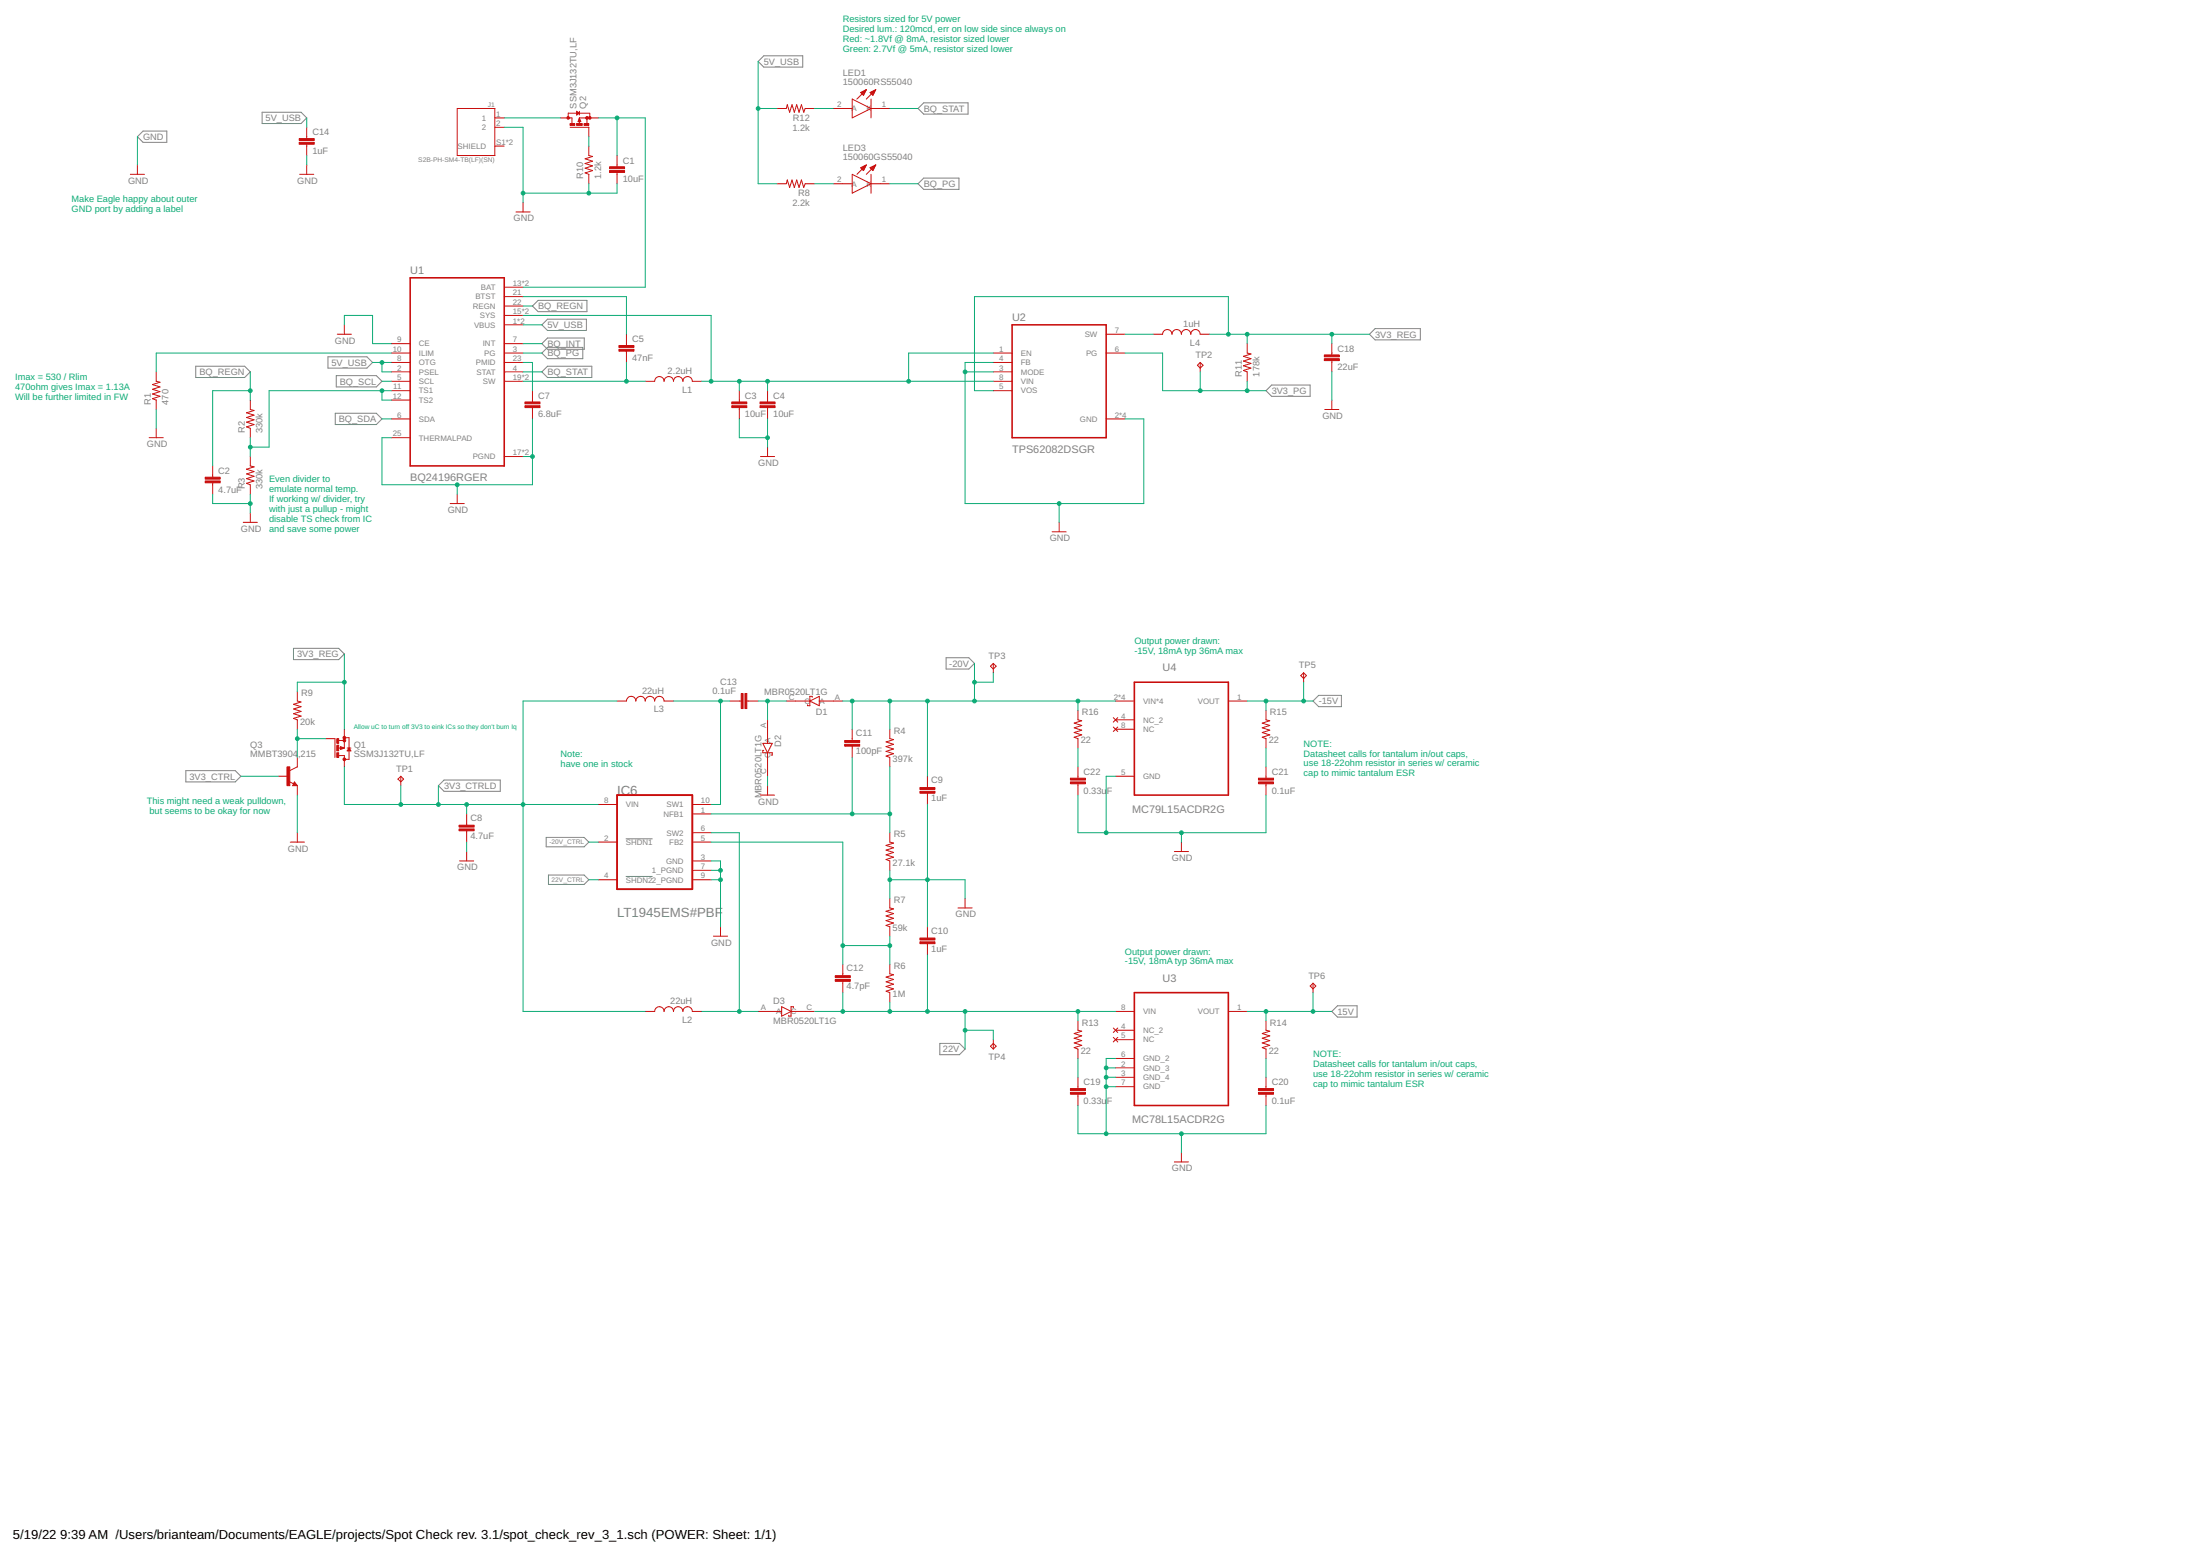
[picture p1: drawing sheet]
<svg xmlns="http://www.w3.org/2000/svg" width="594mm" height="420mm" viewBox="0 0 594 420" stroke-linecap="round" stroke-linejoin="round" font-family="sans-serif">
<g fill="none" stroke="#808080" stroke-width=".27">
<path d="M204.7 16.6l1.5-1.5h10.6v3h-10.6zM37.1 36.9l1.5-1.5h6.4v3h-6.4zM70.8 30.3h10.5l1.5 1.5-1.5 1.6h-10.5zM247.9 29.3l1.5-1.5h12v3h-12zM247.9 49.6l1.5-1.5h9.6v3h-9.6zM52.9 98.9h13.2l1.5 1.5-1.5 1.5h-13.2zM88.6 96.4h10.5l1.5 1.5-1.5 1.5h-10.5zM143.8 82.6l1.5-1.5h13.2v3.1h-13.2zM146.3 92.8l1.5-1.5h10v3h-10zM146.3 87.7l1.5-1.5h10.5v3h-10.5zM146.3 95.3l1.5-1.5h9.6v3.1h-9.6zM369.8 90.3l1.5-1.6h12.2v3.1h-12.2z"/>
<path d="M90.5 111.6h11.1l1.5 1.5-1.5 1.5h-11.1zM90.8 101.4h10.8l1.5 1.6-1.5 1.5h-10.8zM146.3 100.4l1.5-1.5h12v3h-12zM341.9 105.5l1.5-1.5h10.4v3h-10.4zM79.2 175.1h12.3l1.5 1.5-1.5 1.5h-12.3zM255.5 177.6h6.1l1.5 1.5-1.5 1.6h-6.1zM354.6 189.3l1.5-1.5h6.1v3h-6.1zM50.2 208.1h13.3l1.5 1.5-1.5 1.5h-13.3zM119.9 210.6h15.2v3.1h-15.2l-1.5-1.5zM147.5 226.1h10.2l1.3 1.3-1.3 1.3h-10.2zM148.1 236.3h9.6l1.3 1.3-1.3 1.2h-9.6zM169 226.5h7.2"/>
<path d="M169 236.7h7.2M359.6 273.1l1.6-1.5h5.3v3h-5.3zM253.8 281.7h5.3l1.5 1.6-1.5 1.5h-5.3z"/>
</g>
<path d="M110.8 75h25.4v50.8h-25.4zM273.3 87.7h25.4v30.5h-25.4zM306.3 184.2h25.4v30.5h-25.4zM306.3 268h25.4v30.5h-25.4z" fill="none" stroke="#c90d0c" stroke-width=".42"/>
<g fill="none" stroke="#c90d0c" stroke-width=".27">
<path d="M82.8 34.4v3M82.8 38.9v3.1M123.5 29.3h10.1v12.7h-10.1zM133.6 31.8h2.6M133.6 34.4h2.6M133.6 39.5h2.6M151.4 31.8h3.1v1.6M153.4 31.8v-1.2h5.9v1.2M153.9 34.4h5.1v2.5M155.7 30.1l.8 .5-.8 .5zM155.9 30.3l.3 .3-.3 .2zM156.5 31.8l.3 1.1h-.7z"/>
<path d="M156.5 31.8h5M156.5 30.1v1M156.5 31.8v1.6M156.5 32.2l-.2 .5h.3l-.1-.4M158.5 31.8v1.6M159 39.5v2.5l1 .2-2 .7 2 .6-2 .7 2 .6-2 .6 2 .7-2 .6 1 .4v2.5M209.8 29.3h2.5l.3-1 .6 2 .7-2 .6 2 .6-2 .7 2 .6-2 .6 2 .4-1h2.6M225 29.3h5.1M230.1 26.8l5.1 2.5-5.1 2.5zM232.4 25l1.5-.8-.7 1.5zM232.5 25h1.1M232.6 25.2h.9"/>
<path d="M232.8 25.4h.5M232.9 24.7h.8M233 25.6h.2M233.4 24.5h.4M233.8 24.3h.1M233.9 24.2l-2.5 2.6M234.9 25l1.6-.8-.8 1.5zM235 25h1.1M235.1 25.2h.9M235.2 26.8v5M235.2 29.3h5.1M235.4 25.4h.5"/>
<path d="M235.5 24.7h.7M235.6 25.6h.2M235.9 24.5h.4M236.3 24.3h.2M236.5 24.2l-2.6 2.6M35.2 47.1h3.8M37.1 44.5v2.6M80.9 47.1h3.8M82.8 44.5v2.6M139.3 57.2h3.9M141.2 54.7v2.5M166.6 42v3"/>
<path d="M166.6 46.6v3M209.8 49.6h2.5l.3-1 .6 2 .7-2 .6 2 .6-2 .7 2 .6-2 .6 2 .4-1h2.6M225 49.6h5.1M230.1 47.1l5.1 2.5-5.1 2.6zM232.4 45.3l1.5-.8-.7 1.6zM232.5 45.4h1M232.7 45.2h.9M232.7 45.6h.7M233 45.8h.3M233.1 45h.6M233.6 44.7h.2M233.9 44.5l-2.5 2.6"/>
<path d="M234.9 45.3l1.6-.8-.8 1.6zM235.1 45.4h1M235.2 47.1v5.1M235.2 49.6h5.1M235.2 45.2h1M235.3 45.6h.6M235.5 45.8h.3M235.6 45h.7M236.1 44.7h.3M236.5 44.5l-2.6 2.6M136.2 77.6h5M91.1 90.3h3.8"/>
<path d="M93 87.7v2.6M105.7 92.8h5.1M105.7 95.3h5.1M105.7 97.9h5.1M136.2 92.8h5M136.2 95.3h5M136.2 97.9h5M136.2 80.1h5M136.2 82.6h5M136.2 85.2h5M136.2 87.7h5M169.2 90.3v3"/>
<path d="M169.2 94.8v3.1M268.2 95.3h5.1M268.2 97.9h5.1M298.7 95.3h5.1M298.7 90.3h5.1M311.4 90.3h2.5a1.27 1.27 0 0 1 1.3-1.3 1.27 1.27 0 0 1 1.3 1.3 1.27 1.27 0 0 1 1.3-1.3 1.27 1.27 0 0 1 1.2 1.3 1.27 1.27 0 0 1 1.3-1.3 1.27 1.27 0 0 1 1.3 1.3 1.27 1.27 0 0 1 1.2-1.3 1.27 1.27 0 0 1 1.3 1.3h2.5M323.3 98.6l.8-.7 .8 .7-.8 .8zM324.1 97.9v2.5M336.8 92.8v2.5l1 .3-2 .6 2 .7-2 .6 2 .6-2 .7 2 .6-2 .6 1 .4v2.6M359.6 92.8v3M359.6 97.4v3M40.3 118.2h3.8"/>
<path d="M42.2 100.4v2.6l1 .2-2 .6 2 .7-2 .6 2 .6-2 .7 2 .6-2 .7 1 .3v2.6M42.2 115.7v2.5M67.6 108v2.6l1 .2-2 .7 2 .6-2 .6 2 .7-2 .6 2 .6-2 .7 1 .4v2.5M105.7 100.4h5.1M105.7 103h5.1M105.7 105.5h5.1M105.7 108h5.1M105.7 113.1h5.1M105.7 118.2h5.1M136.2 100.4h5M136.2 103h5M143.8 105.5v3"/>
<path d="M143.8 110.1v3M174.2 103h2.6a1.27 1.27 0 0 1 1.3-1.3 1.27 1.27 0 0 1 1.2 1.3 1.27 1.27 0 0 1 1.3-1.3 1.27 1.27 0 0 1 1.3 1.3 1.27 1.27 0 0 1 1.2-1.3 1.27 1.27 0 0 1 1.3 1.3 1.27 1.27 0 0 1 1.3-1.3 1.27 1.27 0 0 1 1.2 1.3h2.6M199.6 105.5v3M199.6 110.1v3M207.3 105.5v3M207.3 110.1v3M268.2 100.4h5.1M268.2 103h5.1M268.2 105.5h5.1M298.7 113.1h5.1M357.7 110.6h3.8M359.6 108v2.6"/>
<path d="M57.4 125.8v3.1M57.4 130.4v3M67.6 123.3v2.5l1 .3-2 .6 2 .6-2 .7 2 .6-2 .6 2 .7-2 .6 1 .4v2.5M67.6 138.5v2.6M121.6 136h3.8M123.5 133.4v2.6M136.2 123.3h5M205.4 123.3h3.8M207.3 120.7v2.6M65.7 141.1h3.8M284.1 143.6h3.8M286 141.1v2.5"/>
<path d="M267.5 179.9l.7-.8 .8 .8-.8 .8zM268.2 179.1v2.6M80.3 186.8v2.5l1 .2-2 .7 2 .6-2 .7 2 .6-2 .6 2 .7-2 .6 1 .4v2.5M87.9 199.5h2.5v5M91.5 200h1.5M93 196.9v5.1M93 199.2h1.3v5.8h-1.3M166.6 189.3h2.6a1.27 1.27 0 0 1 1.2-1.3 1.27 1.27 0 0 1 1.3 1.3 1.27 1.27 0 0 1 1.3-1.3 1.27 1.27 0 0 1 1.2 1.3 1.27 1.27 0 0 1 1.3-1.3 1.27 1.27 0 0 1 1.3 1.3 1.27 1.27 0 0 1 1.3-1.3 1.27 1.27 0 0 1 1.2 1.3h2.6M197.1 189.3h3.1M201.7 189.3h3M207.3 194.4v6.3M212.3 189.3h6.4"/>
<path d="M218.7 189.3l2.5-1.3v2.6zM219.3 188.3v-.3h-.6v2.6h-.6v-.3M221.2 189.3h6.4M230.1 196.9v3.1M240.3 196.9v2.6l1 .2-2 .6 2 .7-2 .6 2 .6-2 .7 2 .6-2 .7 1 .3v2.6M291.1 191.8v2.6l1 .2-2 .7 2 .6-2 .6 2 .7-2 .6 2 .6-2 .7 1 .4v2.5M300.6 193.8l1.2 1.2M300.6 196.3l1.2 1.2M301.2 189.3h5.1M301.2 194.4h5.1M301.2 196.9h5.1M301.8 193.8l-1.2 1.2"/>
<path d="M301.8 196.3l-1.2 1.2M331.7 189.3h5.1M341.9 191.8v2.6l1 .2-2.1 .7 2.1 .6-2.1 .6 2.1 .7-2.1 .6 2.1 .6-2.1 .7 1.1 .4v2.5M351.3 182.4l.7-.7 .8 .7-.8 .8zM352 181.7v2.5M75.2 209.6h2.5M78.1 211l1.2 .7M79.5 211.1l.8 1.1h-1.3zM79.5 211.6l.2 .3h-.4l.2-.5 .5 .6h-.7M80.3 204.5v2.6l-2 1M80.3 212.2v2.5M91.5 204h1.5v3.1"/>
<path d="M91.5 202h1.5M92 201.6l1 .4-1 .4zM92.5 202l-.4-.1v.2l.5-.1M93.7 202h1.1M94.3 202.2l.2 .4h-.5zM94.3 202l.5 .8h-1.1zM107.5 210.4l.7-.8 .8 .8-.8 .7zM108.2 209.6v2.6M126 219.8v3M161.5 217.2h5.1M166.6 217.2v.1M186.9 217.2l.1 .1"/>
<path d="M186.9 217.2h5.1M192 219.8h-5M205.4 214.7h3.8M206 200.7h2.5l-1.2 2.6zM206.2 202.6h-.2v.7h2.5v.6h-.2M207.3 203.3v6.3M207.3 212.2v2.5M230.1 201.5v3M250.4 209.6v3.1M250.4 214.2v3M291.1 207.1v3M291.1 211.6v3.1"/>
<path d="M301.2 209.6h5.1M341.9 207.1v3M341.9 211.6v3.1M78.4 227.4h3.8M80.3 224.9v2.5M124.1 232.5h3.8M126 224.3v3.1M126 229.9v2.6M161.5 227.4h5.1M161.5 237.6h5.1M166.6 237.6h.1M186.9 232.5h.1"/>
<path d="M186.9 224.9h.1M186.9 237.6h.1M186.9 232.5h5.1M186.9 237.6h5.1M186.9 224.9h5.1M192 227.4h-5M192 235h-5M240.3 224.9v2.5l1 .2-2 .7 2 .6-2 .7 2 .6-2 .6 2 .7-2 .6 1 .4v2.5M317.1 229.9h3.8M319 227.4v2.5M192.7 252.8h3.8M194.6 250.3v2.5"/>
<path d="M240.3 242.6v2.6l1 .2-2 .7 2 .6-2 .6 2 .7-2 .6 2 .6-2 .7 1 .4v2.5M250.4 250.3v3M250.4 254.8v3.1M258.7 245.2h3.8M260.6 242.6v2.6M174.2 273.1h2.6a1.27 1.27 0 0 1 1.3-1.3 1.27 1.27 0 0 1 1.2 1.3 1.27 1.27 0 0 1 1.3-1.3 1.27 1.27 0 0 1 1.3 1.3 1.27 1.27 0 0 1 1.2-1.3 1.27 1.27 0 0 1 1.3 1.3 1.27 1.27 0 0 1 1.3-1.3 1.27 1.27 0 0 1 1.2 1.3h2.6M204.7 273.1h6.4M211.1 271.8l2.5 1.3-2.5 1.3zM213.6 273.1h6.4M214.2 272.1v-.3h-.6v2.6h-.6v-.3M227.6 260.4v3.1M227.6 265v3"/>
<path d="M240.3 260.4v2.6l1 .2-2 .6 2 .7-2 .6 2 .6-2 .7 2 .6-2 .7 1 .3v2.6M291.1 275.7v2.5l1 .2-2 .7 2 .6-2 .7 2 .6-2 .6 2 .7-2 .6 1 .4v2.5M300.6 277.6l1.2 1.2M301.2 273.1h5.1M301.2 278.2h5.1M301.8 277.6l-1.2 1.2M331.7 273.1h5.1M341.9 275.7v2.5l1 .2-2.1 .7 2.1 .6-2.1 .7 2.1 .6-2.1 .6 2.1 .7-2.1 .6 1.1 .4v2.5M353.8 266.3l.8-.8 .7 .8-.7 .7zM354.6 265.5v2.5M267.5 282.5l.7-.8 .8 .8-.8 .8zM268.2 280.7v2.6"/>
<path d="M291.1 290.9v3M291.1 295.5v3M300.6 280.1l1.2 1.2M301.2 280.7h5.1M301.2 285.8h5.1M301.2 288.4h5.1M301.2 290.9h5.1M301.2 293.4h5.1M301.8 280.1l-1.2 1.2M341.9 290.9v3M341.9 295.5v3M317.1 313.8h3.8"/>
<path d="M319 311.2v2.6"/>
</g>
<g fill="#c90d0c" stroke="#c90d0c" stroke-width=".27">
<path d="M197.6 109.6h4.1v.5h-4.1z"/>
<path d="M197.6 108.5h4.1v.6h-4.1z"/>
<path d="M205.2 109.6h4.1v.5h-4.1z"/>
<path d="M205.2 108.5h4.1v.6h-4.1z"/>
<path d="M141.8 109.6h4v.5h-4z"/>
<path d="M141.8 108.5h4v.6h-4z"/>
<path d="M55.4 129.9h4.1v.5h-4.1z"/>
<path d="M55.4 128.9h4.1v.5h-4.1z"/>
<path d="M124 223.8h4v.5h-4z"/>
<path d="M124 222.8h4v.5h-4z"/>
<path d="M248.4 213.7h4.1v.5h-4.1z"/>
<path d="M248.4 212.7h4.1v.5h-4.1z"/>
<path d="M248.4 254.3h4.1v.5h-4.1z"/>
<path d="M248.4 253.3h4.1v.5h-4.1z"/>
<path d="M228.1 201h4.1v.5h-4.1z"/>
<path d="M228.1 200h4.1v.5h-4.1z"/>
<path d="M225.6 264.5h4v.5h-4z"/>
<path d="M225.6 263.5h4v.5h-4z"/>
<path d="M201.2 187.3h.5v4h-.5z"/>
<path d="M200.2 187.3h.5v4h-.5z"/>
<path d="M164.6 46.1h4.1v.5h-4.1z"/>
<path d="M164.6 45h4.1v.6h-4.1z"/>
<path d="M357.6 96.9h4.1v.5h-4.1z"/>
<path d="M357.6 95.8h4.1v.6h-4.1z"/>
<path d="M289.1 295h4v.5h-4z"/>
<path d="M289.1 293.9h4v.5h-4z"/>
<path d="M339.8 295h4.1v.5h-4.1z"/>
<path d="M339.8 293.9h4.1v.5h-4.1z"/>
<path d="M339.8 211.1h4.1v.5h-4.1z"/>
<path d="M339.8 210.1h4.1v.5h-4.1z"/>
<path d="M289.1 211.1h4v.5h-4z"/>
<path d="M289.1 210.1h4v.5h-4z"/>
<path d="M80.8 38.4h4.1v.5h-4.1z"/>
<path d="M80.8 37.4h4.1v.5h-4.1z"/>
<path d="M153.9 33.4h1.3v.5h-1.3z"/>
<path d="M157.7 33.4h1.3v.5h-1.3z"/>
<path d="M155.7 33.4h1.5v.5h-1.5z"/>
<path d="M91 203.3h.5v1.2h-.5z"/>
<path d="M91 199.5h.5v1.2h-.5z"/>
<path d="M91 201.2h.5v1.6h-.5z"/>
<path d="M77.5 207.1h.8v5.1h-.8z"/>
<path d="M167.1 94.3h4.1v.5h-4.1z"/>
<path d="M167.1 93.3h4.1v.5h-4.1z"/>
</g>
<path d="M166.6 214.7h20.3v25.4h-20.3z" fill="none" stroke="#c90d0c" stroke-width=".51"/>
<g fill="#c90d0c" stroke="#c90d0c" stroke-width=".27">
<circle cx="159.3" cy="31.8" r=".36"/>
<circle cx="158.5" cy="31.8" r=".36"/>
<circle cx="153.4" cy="31.8" r=".36"/>
<circle cx="93" cy="199.2" r=".36"/>
<circle cx="93" cy="200" r=".36"/>
<circle cx="93" cy="205" r=".36"/>
</g>
<g fill="none" stroke="#0dab76" stroke-width=".27">
<path d="M204.7 16.6v33h5.1M37.1 36.9v7.6M82.8 31.8v2.6M136.2 34.4h5v20.3M136.2 31.8h15.2M159 36.9v2.6M161.5 31.8h12.7v45.8h-33M166.6 31.8v10.2M204.7 29.3h5.1M220 29.3h5M240.3 29.3h7.6M82.8 42v2.5"/>
<path d="M159 49.6v2.6M166.6 49.6v2.6h-25.4M220 49.6h5M240.3 49.6h7.6M93 87.7v-2.5h7.6v7.6h5.1M100.6 97.9h5.1M103.1 97.9v2.5h2.6M105.7 95.3h-63.5v5.1M141.2 92.8h5.1M141.2 87.7h5.1M141.2 97.9h2.6v7.6M141.2 85.2h50.8v17.8"/>
<path d="M141.2 82.6h2.6M141.2 80.1h28v10.2M141.2 95.3h5.1M169.2 97.9v5.1M268.2 97.9h-7.6v38.1h48.3v-22.9h-5.1M268.2 95.3h-22.8v7.7M303.8 95.3h10.1v10.2h28M303.8 90.3h7.6M326.6 90.3h43.2M331.7 90.3v-10.2h-68.6v25.4h5.1M336.8 90.3v2.5M359.6 90.3v2.5"/>
<path d="M42.2 110.6v5.1M67.6 100.4v7.6M67.6 118.2v5.1M67.6 105.5h-10.2v20.3M103.1 113.1h2.6M103.1 103h2.6M103.1 105.5v2.5h2.6M105.7 105.5h-33v15.2h-5.1M141.2 103h33M141.2 100.4h5.1M143.8 113.1v17.8h-40.7v-12.7h2.6M189.5 103h78.7"/>
<path d="M199.6 113.1v5.1h7.7M199.6 103v2.5M207.3 103v2.5M207.3 113.1v7.6M260.6 100.4h7.6M324.1 100.4v5.1M336.8 103v2.5M359.6 100.4v7.6M57.4 133.4v2.6h10.2M67.6 133.4v5.1M123.5 130.9v2.5M141.2 123.3h2.6"/>
<path d="M286 136v5.1M93 176.6v20.3M263.1 179.1v10.2M80.3 196.9v7.6M80.3 199.5h7.6M93 184.2h-12.7v2.6M166.6 189.3h-25.4v83.8h33M181.9 189.3h15.2M194.6 189.3v27.9h-2.6M204.7 189.3h7.6M207.3 189.3v5.1M227.6 189.3h73.6"/>
<path d="M230.1 189.3v7.6M240.3 189.3v7.6M250.4 189.3v20.3M268.2 181.7v2.5h-5.1M291.1 189.3v2.5M336.8 189.3h17.8M341.9 189.3v2.5M352 184.2v5.1M65 209.6h10.2M80.3 214.7v10.2M93 207.1v10.1h68.5M108.2 212.2v5"/>
<path d="M118.4 212.2v5M126 217.2v2.6M192 219.8h48.3M207.3 209.6v2.6M230.1 204.5v15.3M240.3 207.1v17.8M250.4 217.2v33.1M291.1 202v5.1M291.1 214.7v10.2h50.8v-10.2M301.2 209.6h-2.5v15.3M341.9 202v5.1M126 227.4v2.5"/>
<path d="M159 237.6h2.5M159 227.4h2.5M192 237.6h2.6M192 232.5h2.6v17.8M192 235h2.6M192 224.9h7.6v48.2M192 227.4h35.6v33M240.3 237.6h20.3v5M240.3 235v7.6M319 224.9v2.5M227.6 255.3h12.7M240.3 252.8v7.6"/>
<path d="M250.4 257.9v15.2M189.5 273.1h15.2M220 273.1h81.2M227.6 268v5.1M240.3 270.6v2.5M260.6 273.1v10.2M260.6 278.2h7.6v2.5M291.1 273.1v2.6M336.8 273.1h22.8M341.9 273.1v2.6M354.6 268v5.1M291.1 285.8v5.1"/>
<path d="M291.1 298.5v7.6h50.8v-7.6M298.7 293.4h2.5M298.7 290.9h2.5M298.7 288.4h2.5M301.2 285.8h-2.5v20.3M341.9 285.8v5.1M319 306.1v5.1"/>
</g>
<g fill="#0dab76" stroke="#0dab76" stroke-width=".27">
<circle cx="103.1" cy="97.9" r=".51"/>
<circle cx="204.7" cy="29.3" r=".51"/>
<circle cx="123.5" cy="130.9" r=".51"/>
<circle cx="143.8" cy="123.3" r=".51"/>
<circle cx="67.6" cy="136" r=".51"/>
<circle cx="250.4" cy="237.6" r=".51"/>
<circle cx="240.3" cy="237.6" r=".51"/>
<circle cx="194.6" cy="235" r=".51"/>
<circle cx="194.6" cy="237.6" r=".51"/>
<circle cx="286" cy="136" r=".51"/>
<circle cx="260.6" cy="100.4" r=".51"/>
<circle cx="319" cy="224.9" r=".51"/>
<circle cx="298.7" cy="224.9" r=".51"/>
<circle cx="319" cy="306.1" r=".51"/>
<circle cx="298.7" cy="306.1" r=".51"/>
<circle cx="298.7" cy="293.4" r=".51"/>
<circle cx="298.7" cy="290.9" r=".51"/>
<circle cx="298.7" cy="288.4" r=".51"/>
<circle cx="159" cy="52.2" r=".51"/>
<circle cx="141.2" cy="52.2" r=".51"/>
<circle cx="207.3" cy="118.2" r=".51"/>
<circle cx="166.6" cy="31.8" r=".51"/>
<circle cx="67.6" cy="105.5" r=".51"/>
<circle cx="169.2" cy="103" r=".51"/>
<circle cx="103.1" cy="105.5" r=".51"/>
<circle cx="67.6" cy="120.7" r=".51"/>
<circle cx="240.3" cy="189.3" r=".51"/>
<circle cx="230.1" cy="189.3" r=".51"/>
<circle cx="250.4" cy="189.3" r=".51"/>
<circle cx="263.1" cy="189.3" r=".51"/>
<circle cx="291.1" cy="189.3" r=".51"/>
<circle cx="263.1" cy="184.2" r=".51"/>
<circle cx="227.6" cy="273.1" r=".51"/>
<circle cx="250.4" cy="273.1" r=".51"/>
<circle cx="240.3" cy="273.1" r=".51"/>
<circle cx="260.6" cy="273.1" r=".51"/>
<circle cx="291.1" cy="273.1" r=".51"/>
<circle cx="260.6" cy="278.2" r=".51"/>
<circle cx="199.6" cy="273.1" r=".51"/>
<circle cx="227.6" cy="255.3" r=".51"/>
<circle cx="240.3" cy="255.3" r=".51"/>
<circle cx="230.1" cy="219.8" r=".51"/>
<circle cx="240.3" cy="219.8" r=".51"/>
<circle cx="207.3" cy="189.3" r=".51"/>
<circle cx="194.6" cy="189.3" r=".51"/>
<circle cx="126" cy="217.2" r=".51"/>
<circle cx="141.2" cy="217.2" r=".51"/>
<circle cx="118.4" cy="217.2" r=".51"/>
<circle cx="108.2" cy="217.2" r=".51"/>
<circle cx="336.8" cy="105.5" r=".51"/>
<circle cx="324.1" cy="105.5" r=".51"/>
<circle cx="336.8" cy="90.3" r=".51"/>
<circle cx="359.6" cy="90.3" r=".51"/>
<circle cx="331.7" cy="90.3" r=".51"/>
<circle cx="93" cy="184.2" r=".51"/>
<circle cx="207.3" cy="103" r=".51"/>
<circle cx="199.6" cy="103" r=".51"/>
<circle cx="192" cy="103" r=".51"/>
<circle cx="245.4" cy="103" r=".51"/>
<circle cx="341.9" cy="189.3" r=".51"/>
<circle cx="352" cy="189.3" r=".51"/>
<circle cx="341.9" cy="273.1" r=".51"/>
<circle cx="354.6" cy="273.1" r=".51"/>
<circle cx="80.3" cy="199.5" r=".51"/>
</g>
<g font-size="3.6" fill="#808080">
<text x="166.6" y="214.7">I</text>
<text x="167.6" y="214.7">C6</text>
<text x="166.6" y="247.7">LT1945EMS#PBF</text>
</g>
<g font-size="3.5">
<text x="3.5" y="415.7">5/19/22</text>
<text x="16.3" y="415.7">9:39 AM /Users/brianteam/Documents/EAGLE/projects/Spot Check rev. 3.1/spot_check_rev_3_1.sch (POWER: Sheet: 1/1)</text>
</g>
<g font-size="2.9" fill="#808080">
<text x="110.8" y="74">U1</text>
<text x="273.3" y="86.7">U2</text>
<text x="273.3" y="122.2">TPS62082DSGR</text>
<text x="110.8" y="129.8">BQ24196RGER</text>
<text x="313.9" y="181.2">U4</text>
<text x="305.7" y="219.4">MC79L15ACDR2G</text>
<text x="313.9" y="265">U3</text>
<text x="305.7" y="303.2">MC78L15ACDR2G</text>
</g>
<g font-size="2.5" fill="#0dab76">
<text x="227.6" y="6.1">Resistors sized for 5V power</text>
<text x="227.6" y="8.7">Desired lum.: 120mcd, err on low side since always on</text>
<text x="227.6" y="11.4">Red: ~1.8Vf @ 8mA, resistor sized lower</text>
<text x="227.6" y="14.1">Green: 2.7Vf @ 5mA, resistor sized lower</text>
<text x="19.3" y="54.6">Make Eagle happy about outer</text>
<text x="19.3" y="57.2">GND port by adding a label</text>
<text x="4.1" y="102.7">Imax = 530 / Rlim</text>
<text x="4.1" y="105.4">470ohm gives Imax = 1.13A</text>
<text x="4.1" y="108">Will be further limited in FW</text>
<text x="72.7" y="130.3">Even divider to</text>
<text x="72.7" y="132.9">emulate normal temp.</text>
<text x="72.7" y="135.6">If working w/ divider, try</text>
<text x="72.7" y="138.3">with just a pullup - might</text>
<text x="72.7" y="140.9">disable TS check from IC</text>
<text x="72.7" y="143.6">and save some power</text>
<text x="306.3" y="173.9">Output power drawn:</text>
<text x="306.3" y="176.6">-15V, 18mA typ 36mA max</text>
<text x="352" y="201.6">NOTE:</text>
<text x="151.4" y="204.4">Note:</text>
<text x="151.4" y="207.1">have one in stock</text>
<text x="352" y="204.3">Datasheet calls for tantalum in/out caps,</text>
<text x="352" y="207">use 18-22ohm resistor in series w/ ceramic</text>
<text x="352" y="209.6">cap to mimic tantalum ESR</text>
<text x="39.6" y="217.1">This might need a weak pulldown,</text>
<text x="40.3" y="219.8">but seems to be okay for now</text>
<text x="303.8" y="257.7">Output power drawn:</text>
<text x="303.8" y="260.4">-15V, 18mA typ 36mA max</text>
<text x="354.6" y="285.4">NOTE:</text>
<text x="354.6" y="288.1">Datasheet calls for tantalum in/out caps,</text>
<text x="354.6" y="290.8">use 18-22ohm resistor in series w/ ceramic</text>
<text x="354.6" y="293.4">cap to mimic tantalum ESR</text>
</g>
<g font-size="2.5" fill="#808080">
<text x="206.3" y="17.5">5V_USB</text>
<text x="227.6" y="23">150060RS55040</text>
<text x="227.6" y="20.4">LED1</text>
<text x="155.7" y="29.3" transform="rotate(-90 155.7 29.3)">SSM3J132TU,LF</text>
<text x="158.3" y="29.3" transform="rotate(-90 158.3 29.3)">Q2</text>
<text x="71.7" y="32.7">5V_USB</text>
<text x="214" y="35.4">1.2k</text>
<text x="214.1" y="32.6">R12</text>
<text x="249.4" y="30.2">BQ_STAT</text>
<text x="38.6" y="37.8">GND</text>
<text x="84.3" y="41.6">1uF</text>
<text x="84.3" y="36.5">C14</text>
<text x="227.6" y="40.7">LED3</text>
<text x="168.2" y="44.2">C1</text>
<text x="227.6" y="43.3">150060GS55040</text>
<text x="34.6" y="49.6">GND</text>
<text x="80.3" y="49.6">GND</text>
<text x="157.5" y="48.3" transform="rotate(-90 157.5 48.3)">R10</text>
<text x="162.3" y="48.3" transform="rotate(-90 162.3 48.3)">1.2k</text>
<text x="168.2" y="49.2">10uF</text>
<text x="215.5" y="52.9">R8</text>
<text x="249.4" y="50.5">BQ_PG</text>
<text x="138.7" y="59.8">GND</text>
<text x="214" y="55.7">2.2k</text>
<text x="145.3" y="83.5">BQ_REGN</text>
<text x="147.8" y="88.6">5V_USB</text>
<text x="319.5" y="88.2">1uH</text>
<text x="90.4" y="92.8">GND</text>
<text x="147.8" y="93.7">BQ_INT</text>
<text x="170.7" y="92.4">C5</text>
<text x="321.3" y="93.3">L4</text>
<text x="361.2" y="95">C18</text>
<text x="371.3" y="91.1">3V3_REG</text>
<text x="53.8" y="101.3">BQ_REGN</text>
<text x="89.5" y="98.8">5V_USB</text>
<text x="147.8" y="96.2">BQ_PG</text>
<text x="147.8" y="101.3">BQ_STAT</text>
<text x="170.7" y="97.5">47nF</text>
<text x="180.3" y="100.9">2.2uH</text>
<text x="322.8" y="96.6">TP2</text>
<text x="335.3" y="101.7" transform="rotate(-90 335.3 101.7)">R11</text>
<text x="340.1" y="101.7" transform="rotate(-90 340.1 101.7)">178k</text>
<text x="361.2" y="100">22uF</text>
<text x="91.8" y="103.8">BQ_SCL</text>
<text x="145.3" y="107.7">C7</text>
<text x="184.2" y="106">L1</text>
<text x="201.2" y="107.7">C3</text>
<text x="208.8" y="107.7">C4</text>
<text x="343.4" y="106.4">3V3_PG</text>
<text x="40.7" y="109.3" transform="rotate(-90 40.7 109.3)">R1</text>
<text x="45.5" y="109.3" transform="rotate(-90 45.5 109.3)">470</text>
<text x="145.3" y="112.7">6.8uF</text>
<text x="201.2" y="112.7">10uF</text>
<text x="208.8" y="112.7">10uF</text>
<text x="357.1" y="113.1">GND</text>
<text x="66.1" y="116.9" transform="rotate(-90 66.1 116.9)">R2</text>
<text x="70.9" y="116.9" transform="rotate(-90 70.9 116.9)">330k</text>
<text x="91.5" y="114">BQ_SDA</text>
<text x="39.6" y="120.7">GND</text>
<text x="204.7" y="125.8">GND</text>
<text x="59" y="128">C2</text>
<text x="59" y="133">4.7uF</text>
<text x="66.1" y="132.2" transform="rotate(-90 66.1 132.2)">R3</text>
<text x="70.9" y="132.2" transform="rotate(-90 70.9 132.2)">330k</text>
<text x="65" y="143.6">GND</text>
<text x="120.9" y="138.5">GND</text>
<text x="283.5" y="146.1">GND</text>
<text x="80.2" y="177.5">3V3_REG</text>
<text x="267" y="177.9">TP3</text>
<text x="194.4" y="185">C13</text>
<text x="256.3" y="180">-20V</text>
<text x="350.8" y="180.4">TP5</text>
<text x="81.3" y="188">R9</text>
<text x="173.4" y="187.3">22uH</text>
<text x="192.4" y="187.5">0.1uF</text>
<text x="206.4" y="187.6">MBR0520LT1G</text>
<text x="356.1" y="190.2">-15V</text>
<text x="81" y="195.7">20k</text>
<text x="176.6" y="192.3">L3</text>
<text x="220.3" y="193">D1</text>
<text x="292.1" y="193.1">R16</text>
<text x="342.9" y="193.1">R15</text>
<text x="67.6" y="202">Q3</text>
<text x="95.5" y="202">Q1</text>
<text x="211" y="201.6" transform="rotate(-90 211 201.6)">D2</text>
<text x="231.1" y="203.6">100pF</text>
<text x="231.1" y="198.8">C11</text>
<text x="241.3" y="198.2">R4</text>
<text x="291.8" y="200.7">22</text>
<text x="342.6" y="200.7">22</text>
<text x="67.6" y="204.5">MMBT3904</text>
<text x="80.5" y="204.5">,215</text>
<text x="95.5" y="204.5">SSM3J132TU,LF</text>
<text x="107" y="208.3">TP1</text>
<text x="241" y="205.8">397k</text>
<text x="292.6" y="209.2">C22</text>
<text x="343.4" y="209.2">C21</text>
<text x="51.2" y="210.5">3V3_CTRL</text>
<text x="119.9" y="213">3V3_CTRLD</text>
<text x="205.6" y="215.6" transform="rotate(-90 205.6 215.6)">MBR0520LT1G</text>
<text x="251.5" y="211.5">C9</text>
<text x="292.6" y="214.3">0.33u</text>
<text x="298.9" y="214.3">F</text>
<text x="343.4" y="214.3">0.1uF</text>
<text x="127" y="221.7">C8</text>
<text x="204.7" y="217.2">GND</text>
<text x="251.5" y="216.3">1uF</text>
<text x="127" y="226.5">4.7uF</text>
<text x="241.3" y="226.1">R5</text>
<text x="77.7" y="229.9">GND</text>
<text x="241" y="233.7">27.1k</text>
<text x="316.5" y="232.5">GND</text>
<text x="123.5" y="235">GND</text>
<text x="241.3" y="243.9">R7</text>
<text x="241" y="251.5">59k</text>
<text x="258.1" y="247.7">GND</text>
<text x="192" y="255.3">GND</text>
<text x="251.5" y="257">1uF</text>
<text x="251.5" y="252.2">C10</text>
<text x="228.6" y="262.3">C12</text>
<text x="241.3" y="261.7">R6</text>
<text x="228.6" y="267.1">4.7pF</text>
<text x="241" y="269.3">1M</text>
<text x="353.3" y="264.2">TP6</text>
<text x="181" y="271.1">22uH</text>
<text x="208.8" y="271.2">D3</text>
<text x="361.2" y="274">15V</text>
<text x="184.2" y="276.2">L2</text>
<text x="208.8" y="276.5">MBR0520LT1G</text>
<text x="292.1" y="276.9">R13</text>
<text x="342.9" y="276.9">R14</text>
<text x="254.6" y="284.2">22V</text>
<text x="267" y="286.3">TP4</text>
<text x="291.8" y="284.5">22</text>
<text x="342.6" y="284.5">22</text>
<text x="292.6" y="293">C19</text>
<text x="343.4" y="293">C20</text>
<text x="292.6" y="298.1">0.33u</text>
<text x="298.9" y="298.1">F</text>
<text x="343.4" y="298.1">0.1uF</text>
<text x="316.5" y="316.3">GND</text>
</g>
<g font-size="2.1" fill="#808080">
<text x="226" y="28.9">2</text>
<text x="238.1" y="28.9">1</text>
<text x="130.1" y="32.6">1</text>
<text x="130.1" y="35.1">2</text>
<text x="134" y="31.5">1</text>
<text x="134" y="34">2</text>
<text x="229.9" y="30.1">A</text>
<text x="234" y="30.1">K</text>
<text x="123.6" y="40.2">SHIELD</text>
<text x="134" y="39.1">S1*2</text>
<text x="226" y="49.3">2</text>
<text x="229.9" y="50.4">A</text>
<text x="234" y="50.4">K</text>
<text x="238.1" y="49.3">1</text>
<text x="138.5" y="77.2">13*2</text>
<text x="127.6" y="83.4">REGN</text>
<text x="128.4" y="80.9">BTST</text>
<text x="129.8" y="78.3">BAT</text>
<text x="138.5" y="79.7">21</text>
<text x="138.5" y="82.3">22</text>
<text x="128" y="88.5">VBUS</text>
<text x="129.5" y="85.9">SYS</text>
<text x="138.5" y="84.8">15*2</text>
<text x="138.5" y="87.4">1*2</text>
<text x="301" y="89.9">7</text>
<text x="106.1" y="95">10</text>
<text x="107.2" y="92.4">9</text>
<text x="113.1" y="93.6">CE</text>
<text x="130.4" y="93.6">INT</text>
<text x="138.5" y="92.4">7</text>
<text x="138.5" y="95">3</text>
<text x="269.8" y="95">1</text>
<text x="292.9" y="91">SW</text>
<text x="301" y="95">6</text>
<text x="107.2" y="97.5">8</text>
<text x="107.2" y="100.1">2</text>
<text x="113.1" y="96.1">ILIM</text>
<text x="113.1" y="98.6">OTG</text>
<text x="113.1" y="101.2">PSEL</text>
<text x="128.5" y="98.6">PMID</text>
<text x="128.7" y="101.2">STAT</text>
<text x="130.7" y="96.1">PG</text>
<text x="138.5" y="97.5">23</text>
<text x="138.5" y="100.1">4</text>
<text x="269.8" y="97.5">4</text>
<text x="269.8" y="100.1">3</text>
<text x="275.6" y="96.1">EN</text>
<text x="275.6" y="98.6">FB</text>
<text x="275.6" y="101.2">MODE</text>
<text x="293.3" y="96.1">PG</text>
<text x="106.1" y="107.7">12</text>
<text x="106.2" y="105.1">11</text>
<text x="107.2" y="102.6">5</text>
<text x="113.1" y="103.7">SCL</text>
<text x="113.1" y="106.3">TS1</text>
<text x="130.4" y="103.7">SW</text>
<text x="138.5" y="102.6">19*2</text>
<text x="269.8" y="102.6">8</text>
<text x="269.8" y="105.1">5</text>
<text x="275.6" y="103.7">VIN</text>
<text x="275.6" y="106.3">VOS</text>
<text x="107.2" y="112.8">6</text>
<text x="113.1" y="108.8">TS2</text>
<text x="113.1" y="113.9">SDA</text>
<text x="291.6" y="113.9">GND</text>
<text x="301" y="112.8">2*4</text>
<text x="106.1" y="117.8">25</text>
<text x="113.1" y="119">THERMALPAD</text>
<text x="127.6" y="124">PGND</text>
<text x="138.5" y="122.9">17*2</text>
<text x="213" y="188.9">C</text>
<text x="217.2" y="190.1">C</text>
<text x="221.3" y="190.1">A</text>
<text x="225.4" y="188.9">A</text>
<text x="300.8" y="188.9">2*4</text>
<text x="308.7" y="190.1">VIN*4</text>
<text x="323.4" y="190.1">VOUT</text>
<text x="334" y="188.9">1</text>
<text x="206.9" y="196.6" transform="rotate(-90 206.9 196.6)">A</text>
<text x="302.8" y="194">4</text>
<text x="302.8" y="196.6">8</text>
<text x="308.7" y="195.1">NC_2</text>
<text x="308.7" y="197.7">NC</text>
<text x="208" y="200.7" transform="rotate(-90 208 200.7)">A</text>
<text x="206.9" y="209" transform="rotate(-90 206.9 209)">C</text>
<text x="208" y="204.7" transform="rotate(-90 208 204.7)">C</text>
<text x="302.8" y="209.3">5</text>
<text x="308.7" y="210.4">GND</text>
<text x="163.1" y="216.9">8</text>
<text x="169" y="218">VIN</text>
<text x="179.2" y="220.5">NFB1</text>
<text x="180" y="218">SW1</text>
<text x="189.3" y="219.4">1</text>
<text x="189.3" y="216.9">10</text>
<text x="163.1" y="227">2</text>
<text x="180" y="225.6">SW2</text>
<text x="189.3" y="227">5</text>
<text x="189.3" y="224.5">6</text>
<text x="169" y="228.2">SHDN1</text>
<text x="179.9" y="233.2">GND</text>
<text x="180.7" y="228.2">FB2</text>
<text x="189.3" y="232.1">3</text>
<text x="163.1" y="237.2">4</text>
<text x="169" y="238.3">SHDN22_PGND</text>
<text x="176.1" y="235.8">1_PGND</text>
<text x="189.3" y="234.7">7</text>
<text x="189.3" y="237.2">9</text>
<text x="205.5" y="272.8">A</text>
<text x="209.6" y="273.9">A</text>
<text x="213.5" y="273.9">C</text>
<text x="217.8" y="272.8">C</text>
<text x="302.8" y="272.8">8</text>
<text x="308.7" y="273.9">VIN</text>
<text x="323.4" y="273.9">VOUT</text>
<text x="334" y="272.8">1</text>
<text x="302.8" y="277.8">4</text>
<text x="302.8" y="280.4">5</text>
<text x="308.7" y="279">NC_2</text>
<text x="308.7" y="281.5">NC</text>
<text x="302.8" y="285.5">6</text>
<text x="302.8" y="288">2</text>
<text x="308.7" y="286.6">GND_2</text>
<text x="302.8" y="290.5">3</text>
<text x="302.8" y="293.1">7</text>
<text x="308.7" y="289.1">GND_3</text>
<text x="308.7" y="291.6">GND_4</text>
<text x="308.7" y="294.2">GND</text>
</g>
<g font-size="1.8" fill="#808080">
<text x="131.7" y="28.8">J1</text>
<text x="112.9" y="43.8">S2B-PH-SM4-TB(LF)(SN)</text>
<text x="148.4" y="228">-20V_CTRL</text>
<text x="149" y="238.2">22V_CTRL</text>
</g>
<text font-size="1.8" fill="#0dab76" x="95.5" y="196.9">Allow uC to turn off 3V3 to eink ICs so they don't burn Iq</text>
</svg>
